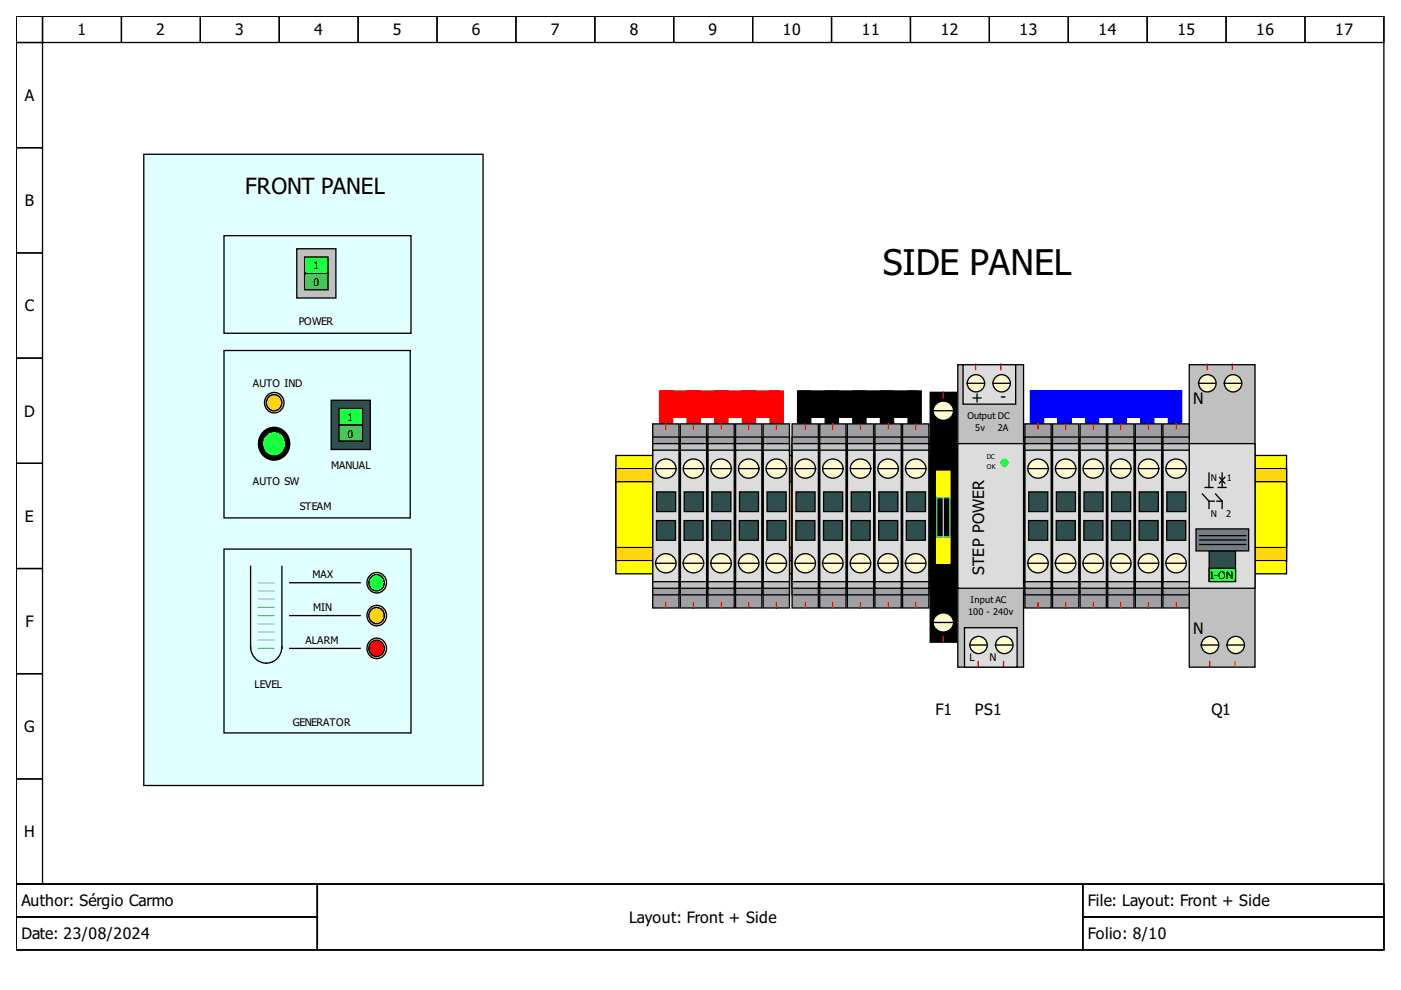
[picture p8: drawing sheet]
<svg xmlns="http://www.w3.org/2000/svg" width="297mm" height="210mm" viewBox="0 0 297 210" stroke-linecap="round" stroke-linejoin="round" font-family="sans-serif">
<g fill="none" stroke="#000" stroke-width=".28">
<path d="M3.4 3.4h290v184.1h-290zM3.4 3.4h5.6v5.6h-5.6zM3.4 9h5.6v22.3h-5.6zM9 3.4h16.7v5.6h-16.7zM25.7 3.4h16.8v5.6h-16.8zM42.5 3.4h16.7v5.6h-16.7zM59.2 3.4h16.7v5.6h-16.7zM75.9 3.4h16.8v5.6h-16.8zM92.7 3.4h16.7v5.6h-16.7zM109.4 3.4h16.7v5.6h-16.7zM126.1 3.4h16.7v5.6h-16.7zM142.8 3.4h16.8v5.6h-16.8z"/>
<path d="M159.6 3.4h16.7v5.6h-16.7zM176.3 3.4h16.7v5.6h-16.7zM193 3.4h16.8v5.6h-16.8zM209.8 3.4h16.7v5.6h-16.7zM226.5 3.4h16.7v5.6h-16.7zM243.2 3.4h16.8v5.6h-16.8zM260 3.4h16.7v5.6h-16.7zM276.7 3.4h16.7v5.6h-16.7zM3.4 31.3h5.6v22.3h-5.6zM3.4 53.6h5.6v22.3h-5.6zM3.4 75.9h5.6v22.3h-5.6zM3.4 98.2h5.6v22.3h-5.6z"/>
<path d="M3.4 120.5h5.6v22.3h-5.6zM3.4 142.8h5.6v22.4h-5.6zM3.4 165.2h5.6v22.3h-5.6zM3.4 187.5h290v13.9h-290zM3.4 187.5h63.9v6.9h-63.9zM3.4 194.4h63.9v7h-63.9zM67.3 187.5h162.3v13.9h-162.3zM229.6 187.5h63.8v6.9h-63.8zM229.6 194.4h63.8v7h-63.8z"/>
</g>
<path d="M169.1 82.9h2.8v6.9h-2.8z" fill-rule="evenodd" fill="#000" stroke="#000" stroke-width=".28"/>
<path d="M130.6 96.6h142.2v25.1h-142.2z" fill-rule="evenodd" fill="#ff0" stroke="#000" stroke-width=".28"/>
<path d="M130.6 99.4h142.2v19.5h-142.2z" fill-rule="evenodd" fill="#ffd700" stroke="#000" stroke-width=".28"/>
<path d="M130.6 102.1h142.2v14h-142.2z" fill-rule="evenodd" fill="#ff0" stroke="#000" stroke-width=".28"/>
<g fill="#00f" stroke="#00f" stroke-width=".28">
<path d="M218.5 82.9h2.7v6.9h-2.7z" fill-rule="evenodd"/>
<path d="M247.7 82.9h2.8v6.9h-2.8z" fill-rule="evenodd"/>
<path d="M236 82.9h2.8v6.9h-2.8z" fill-rule="evenodd"/>
</g>
<path d="M139.8 82.9h2.8v6.9h-2.8z" fill-rule="evenodd" fill="#f00" stroke="#f00" stroke-width=".28"/>
<path d="M186.7 82.9h2.8v6.9h-2.8z" fill-rule="evenodd" fill="#000" stroke="#000" stroke-width=".28"/>
<path d="M203.1 77.3h13.9v64.2h-13.9z" fill-rule="evenodd" fill="#c0c0c0" stroke="#000" stroke-width=".28"/>
<g fill="#000" stroke="#000" stroke-width=".28">
<path d="M169.3 82.9h25.1v5.6h-25.1z" fill-rule="evenodd"/>
<path d="M175 82.9h2.7v6.9h-2.7z" fill-rule="evenodd"/>
<path d="M180.8 82.9h2.8v6.9h-2.8z" fill-rule="evenodd"/>
<path d="M192.5 82.9h2.8v6.9h-2.8z" fill-rule="evenodd"/>
</g>
<g fill="#f00" stroke="#f00" stroke-width=".28">
<path d="M157.4 82.9h2.8v6.9h-2.8z" fill-rule="evenodd"/>
<path d="M151.5 82.9h2.8v6.9h-2.8z" fill-rule="evenodd"/>
<path d="M163.2 82.9h2.8v6.9h-2.8z" fill-rule="evenodd"/>
<path d="M145.7 82.9h2.8v6.9h-2.8z" fill-rule="evenodd"/>
</g>
<g fill="#00f" stroke="#00f" stroke-width=".28">
<path d="M230.2 82.9h2.8v6.9h-2.8z" fill-rule="evenodd"/>
<path d="M241.9 82.9h2.8v6.9h-2.8z" fill-rule="evenodd"/>
<path d="M224.3 82.9h2.8v6.9h-2.8z" fill-rule="evenodd"/>
<path d="M218.7 82.9h31.5v5.6h-31.5z" fill-rule="evenodd"/>
</g>
<path d="M252.1 77.3h14v64.2h-14z" fill-rule="evenodd" fill="#c0c0c0" stroke="#000" stroke-width=".28"/>
<g fill="#dcdcdc" stroke="#000" stroke-width=".28">
<path d="M252.1 94.1h14v30.6h-14z" fill-rule="evenodd"/>
<path d="M203.1 94.1h13.9v30.6h-13.9z" fill-rule="evenodd"/>
<path d="M204.5 133.1h11.1v8.4h-11.1z" fill-rule="evenodd"/>
<path d="M204.2 77.3h11.1v8.4h-11.1z" fill-rule="evenodd"/>
</g>
<g fill="#fffacd" stroke="#000" stroke-width=".28">
<circle cx="207.5" cy="136.8" r="1.84"/>
<circle cx="256.6" cy="136.8" r="1.84"/>
<circle cx="256" cy="81.3" r="1.84"/>
<circle cx="206.9" cy="81.3" r="1.84"/>
<circle cx="261.4" cy="81.3" r="1.84"/>
</g>
<path d="M197.2 83.2h5.6v53h-5.6z" fill-rule="evenodd" fill="#000" stroke="#000" stroke-width=".28"/>
<circle cx="212.4" cy="81.3" r="1.84" fill="#fffacd" stroke="#000" stroke-width=".28"/>
<path d="M259.5 81.3h3.6" fill="none" stroke="#000" stroke-width=".28"/>
<circle cx="262" cy="136.8" r="1.84" fill="#fffacd" stroke="#000" stroke-width=".28"/>
<path d="M210.5 81.3h3.5" fill="none" stroke="#000" stroke-width=".28"/>
<path d="M198.5 130.5a2.09 2.09 0 0 1 3.1 .1 2.09 2.09 0 0 1-.5 3.1 2.08 2.08 0 0 1-2.7-.4 2.08 2.08 0 0 1 .1-2.8z" fill-rule="evenodd" fill="#fffacd" stroke="#000" stroke-width=".28"/>
<path d="M254.1 81.3h3.6M254.7 136.8h3.5" fill="none" stroke="#000" stroke-width=".28"/>
<circle cx="212.9" cy="136.8" r="1.84" fill="#fffacd" stroke="#000" stroke-width=".28"/>
<path d="M205 81.3h3.6M205.6 136.8h3.5M260.1 136.8h3.6" fill="none" stroke="#000" stroke-width=".28"/>
<path d="M246.6 89.9h5.5v39h-5.5z" fill-rule="evenodd" fill="#a0a0a4" stroke="#000" stroke-width=".28"/>
<path d="M211 136.8h3.6" fill="none" stroke="#000" stroke-width=".28"/>
<path d="M138.4 89.9h5.6v39h-5.6z" fill-rule="evenodd" fill="#a0a0a4" stroke="#000" stroke-width=".28"/>
<path d="M198.5 85.6a2.09 2.09 0 0 1 3.1 .1 2.09 2.09 0 0 1-.5 3.1 2.08 2.08 0 0 1-2.7-.4 2.08 2.08 0 0 1 .1-2.8z" fill-rule="evenodd" fill="#fffacd" stroke="#000" stroke-width=".28"/>
<g fill="#a0a0a4" stroke="#000" stroke-width=".28">
<path d="M156 89.9h5.5v39h-5.5z" fill-rule="evenodd"/>
<path d="M173.8 89.9h5.6v39h-5.6z" fill-rule="evenodd"/>
<path d="M150.1 89.9h5.6v39h-5.6z" fill-rule="evenodd"/>
<path d="M223.1 89.9h5.6v39h-5.6z" fill-rule="evenodd"/>
<path d="M144.2 89.9h5.6v39h-5.6z" fill-rule="evenodd"/>
<path d="M161.8 89.9h5.6v39h-5.6z" fill-rule="evenodd"/>
</g>
<path d="M197.8 87.1h4.2" fill="none" stroke="#000" stroke-width=".28"/>
<g fill="#a0a0a4" stroke="#000" stroke-width=".28">
<path d="M229 89.9h5.6v39h-5.6z" fill-rule="evenodd"/>
<path d="M246.6 92.7h5.5v33.4h-5.5z" fill-rule="evenodd"/>
<path d="M161.8 92.7h5.6v33.4h-5.6z" fill-rule="evenodd"/>
<path d="M138.4 92.7h5.6v33.4h-5.6z" fill-rule="evenodd"/>
<path d="M150.1 92.7h5.6v33.4h-5.6z" fill-rule="evenodd"/>
<path d="M156 92.7h5.5v33.4h-5.5z" fill-rule="evenodd"/>
<path d="M179.7 89.9h5.5v39h-5.5z" fill-rule="evenodd"/>
<path d="M144.2 92.7h5.6v33.4h-5.6z" fill-rule="evenodd"/>
</g>
<path d="M197.8 132h4.2" fill="none" stroke="#000" stroke-width=".28"/>
<path d="M240.7 89.9h5.6v39h-5.6z" fill-rule="evenodd" fill="#a0a0a4" stroke="#000" stroke-width=".28"/>
<g fill="#c0c0c0" stroke="#000" stroke-width=".28">
<path d="M144.2 94.1h5.6v30.6h-5.6z" fill-rule="evenodd"/>
<path d="M138.4 94.1h5.6v30.6h-5.6z" fill-rule="evenodd"/>
<path d="M246.6 94.1h5.5v30.6h-5.5z" fill-rule="evenodd"/>
<path d="M161.8 94.1h5.6v30.6h-5.6z" fill-rule="evenodd"/>
</g>
<path d="M191.4 89.9h5.5v39h-5.5z" fill-rule="evenodd" fill="#a0a0a4" stroke="#000" stroke-width=".28"/>
<g fill="#c0c0c0" stroke="#000" stroke-width=".28">
<path d="M156 94.1h5.5v30.6h-5.5z" fill-rule="evenodd"/>
<path d="M150.1 94.1h5.6v30.6h-5.6z" fill-rule="evenodd"/>
</g>
<path d="M217.3 89.9h5.6v39h-5.6z" fill-rule="evenodd" fill="#a0a0a4" stroke="#000" stroke-width=".28"/>
<g fill="#dcdcdc" stroke="#000" stroke-width=".28">
<path d="M144.3 95.4h5.5v27.9h-5.5z" fill-rule="evenodd"/>
<path d="M161.8 95.4h5.6v27.9h-5.6z" fill-rule="evenodd"/>
<path d="M246.6 95.4h5.5v27.9h-5.5z" fill-rule="evenodd"/>
<path d="M150.1 95.4h5.6v27.9h-5.6z" fill-rule="evenodd"/>
</g>
<path d="M167.9 89.9h5.6v39h-5.6z" fill-rule="evenodd" fill="#a0a0a4" stroke="#000" stroke-width=".28"/>
<g fill="#dcdcdc" stroke="#000" stroke-width=".28">
<path d="M156 95.4h5.5v27.9h-5.5z" fill-rule="evenodd"/>
<path d="M138.4 95.4h5.6v27.9h-5.6z" fill-rule="evenodd"/>
</g>
<path d="M156.8 104.3h4v4.2h-4z" fill-rule="evenodd" fill="#2f4f4f" stroke="#000" stroke-width=".28"/>
<path d="M234.9 89.9h5.5v39h-5.5z" fill-rule="evenodd" fill="#a0a0a4" stroke="#000" stroke-width=".28"/>
<g fill="#2f4f4f" stroke="#000" stroke-width=".28">
<path d="M145.1 104.3h4v4.2h-4z" fill-rule="evenodd"/>
<path d="M162.6 104.3h4.1v4.2h-4.1z" fill-rule="evenodd"/>
<path d="M247.4 104.3h4v4.2h-4z" fill-rule="evenodd"/>
<path d="M139.2 104.3h4.1v4.2h-4.1z" fill-rule="evenodd"/>
<path d="M150.9 104.3h4.1v4.2h-4.1z" fill-rule="evenodd"/>
</g>
<path d="M185.5 89.9h5.6v39h-5.6z" fill-rule="evenodd" fill="#a0a0a4" stroke="#000" stroke-width=".28"/>
<g fill="#2f4f4f" stroke="#000" stroke-width=".28">
<path d="M150.9 110.4h4v4.1h-4z" fill-rule="evenodd"/>
<path d="M139.2 110.4h4v4.1h-4z" fill-rule="evenodd"/>
<path d="M145 110.4h4.1v4.1h-4.1z" fill-rule="evenodd"/>
</g>
<path d="M185.5 92.7h5.6v33.4h-5.6z" fill-rule="evenodd" fill="#a0a0a4" stroke="#000" stroke-width=".28"/>
<g fill="#2f4f4f" stroke="#000" stroke-width=".28">
<path d="M247.4 110.4h4v4.1h-4z" fill-rule="evenodd"/>
<path d="M162.6 110.4h4v4.1h-4z" fill-rule="evenodd"/>
<path d="M156.7 110.4h4.1v4.1h-4.1z" fill-rule="evenodd"/>
</g>
<path d="M234.9 92.7h5.5v33.4h-5.5z" fill-rule="evenodd" fill="#a0a0a4" stroke="#000" stroke-width=".28"/>
<path d="M139.6 118a2.09 2.09 0 0 1 3.2 .1 2.09 2.09 0 0 1-.5 3.1 2.08 2.08 0 0 1-2.8-.4 2.08 2.08 0 0 1 .1-2.8z" fill-rule="evenodd" fill="#fffacd" stroke="#000" stroke-width=".28"/>
<path d="M240.7 92.7h5.6v33.4h-5.6z" fill-rule="evenodd" fill="#a0a0a4" stroke="#000" stroke-width=".28"/>
<g fill="#fffacd" stroke="#000" stroke-width=".28">
<path d="M247.8 118a2.09 2.09 0 0 1 3.2 .1 2.09 2.09 0 0 1-.5 3.1 2.08 2.08 0 0 1-2.8-.4 2.08 2.08 0 0 1 .1-2.8z" fill-rule="evenodd"/>
<path d="M163.1 118a2.09 2.09 0 0 1 3.1 .1 2.09 2.09 0 0 1-.5 3.1 2.08 2.08 0 0 1-2.7-.4 2.08 2.08 0 0 1 .1-2.8z" fill-rule="evenodd"/>
<path d="M151.4 118a2.09 2.09 0 0 1 3.1 .1 2.09 2.09 0 0 1-.5 3.1 2.08 2.08 0 0 1-2.7-.4 2.08 2.08 0 0 1 .1-2.8z" fill-rule="evenodd"/>
</g>
<path d="M191.4 92.7h5.5v33.4h-5.5z" fill-rule="evenodd" fill="#a0a0a4" stroke="#000" stroke-width=".28"/>
<g fill="#fffacd" stroke="#000" stroke-width=".28">
<path d="M145.5 118a2.09 2.09 0 0 1 3.1 .1 2.09 2.09 0 0 1-.5 3.1 2.08 2.08 0 0 1-2.7-.4 2.08 2.08 0 0 1 .1-2.8z" fill-rule="evenodd"/>
<path d="M157.2 118a2.09 2.09 0 0 1 3.2 .1 2.09 2.09 0 0 1-.6 3.1 2.08 2.08 0 0 1-2.7-.4 2.08 2.08 0 0 1 .1-2.8z" fill-rule="evenodd"/>
</g>
<path d="M247.1 119.4h4.2" fill="none" stroke="#000" stroke-width=".28"/>
<path d="M223.1 92.7h5.6v33.4h-5.6z" fill-rule="evenodd" fill="#a0a0a4" stroke="#000" stroke-width=".28"/>
<path d="M138.9 119.4h4.2M162.4 119.4h4.1" fill="none" stroke="#000" stroke-width=".28"/>
<path d="M173.8 92.7h5.6v33.4h-5.6z" fill-rule="evenodd" fill="#a0a0a4" stroke="#000" stroke-width=".28"/>
<path d="M144.8 119.4h4.2M150.7 119.4h4.1M156.5 119.4h4.2" fill="none" stroke="#000" stroke-width=".28"/>
<g fill="#fffacd" stroke="#000" stroke-width=".28">
<path d="M247.8 97.9a2.09 2.09 0 0 1 3.2 .1 2.09 2.09 0 0 1-.5 3.1 2.08 2.08 0 0 1-2.8-.4 2.08 2.08 0 0 1 .1-2.8z" fill-rule="evenodd"/>
<path d="M151.4 97.9a2.09 2.09 0 0 1 3.1 .1 2.09 2.09 0 0 1-.5 3.1 2.08 2.08 0 0 1-2.7-.4 2.08 2.08 0 0 1 .1-2.8z" fill-rule="evenodd"/>
<path d="M157.2 97.9a2.09 2.09 0 0 1 3.2 .1 2.09 2.09 0 0 1-.6 3.1 2.08 2.08 0 0 1-2.7-.4 2.08 2.08 0 0 1 .1-2.8z" fill-rule="evenodd"/>
<path d="M145.5 97.9a2.09 2.09 0 0 1 3.1 .1 2.09 2.09 0 0 1-.5 3.1 2.08 2.08 0 0 1-2.7-.4 2.08 2.08 0 0 1 .1-2.8z" fill-rule="evenodd"/>
<path d="M139.6 97.9a2.09 2.09 0 0 1 3.2 .1 2.09 2.09 0 0 1-.5 3.1 2.08 2.08 0 0 1-2.8-.4 2.08 2.08 0 0 1 .1-2.8z" fill-rule="evenodd"/>
</g>
<g fill="#a0a0a4" stroke="#000" stroke-width=".28">
<path d="M179.7 92.7h5.5v33.4h-5.5z" fill-rule="evenodd"/>
<path d="M229 92.7h5.6v33.4h-5.6z" fill-rule="evenodd"/>
<path d="M217.3 92.7h5.6v33.4h-5.6z" fill-rule="evenodd"/>
</g>
<path d="M163.1 97.9a2.09 2.09 0 0 1 3.1 .1 2.09 2.09 0 0 1-.5 3.1 2.08 2.08 0 0 1-2.7-.4 2.08 2.08 0 0 1 .1-2.8z" fill-rule="evenodd" fill="#fffacd" stroke="#000" stroke-width=".28"/>
<path d="M139.2 99.4h4.2M145.1 99.4h4.2M156.8 99.4h4.2M247.4 99.4h4.2" fill="none" stroke="#000" stroke-width=".28"/>
<path d="M167.9 92.7h5.6v33.4h-5.6z" fill-rule="evenodd" fill="#a0a0a4" stroke="#000" stroke-width=".28"/>
<path d="M150.9 99.4h4.2" fill="none" stroke="#000" stroke-width=".28"/>
<path d="M234.9 94.1h5.5v30.6h-5.5z" fill-rule="evenodd" fill="#c0c0c0" stroke="#000" stroke-width=".28"/>
<path d="M162.6 99.4h4.2" fill="none" stroke="#000" stroke-width=".28"/>
<g fill="#c0c0c0" stroke="#000" stroke-width=".28">
<path d="M185.5 94.1h5.6v30.6h-5.6z" fill-rule="evenodd"/>
<path d="M229 94.1h5.6v30.6h-5.6z" fill-rule="evenodd"/>
<path d="M179.7 94.1h5.5v30.6h-5.5z" fill-rule="evenodd"/>
<path d="M173.8 94.1h5.6v30.6h-5.6z" fill-rule="evenodd"/>
<path d="M223.1 94.1h5.6v30.6h-5.6z" fill-rule="evenodd"/>
<path d="M191.4 94.1h5.5v30.6h-5.5z" fill-rule="evenodd"/>
<path d="M240.7 94.1h5.6v30.6h-5.6z" fill-rule="evenodd"/>
<path d="M217.3 94.1h5.6v30.6h-5.6z" fill-rule="evenodd"/>
<path d="M167.9 94.1h5.6v30.6h-5.6z" fill-rule="evenodd"/>
</g>
<g fill="#dcdcdc" stroke="#000" stroke-width=".28">
<path d="M229 95.4h5.6v27.9h-5.6z" fill-rule="evenodd"/>
<path d="M179.7 95.4h5.5v27.9h-5.5z" fill-rule="evenodd"/>
<path d="M223.2 95.4h5.5v27.9h-5.5z" fill-rule="evenodd"/>
<path d="M173.8 95.4h5.6v27.9h-5.6z" fill-rule="evenodd"/>
<path d="M217.3 95.4h5.6v27.9h-5.6z" fill-rule="evenodd"/>
<path d="M168 95.4h5.5v27.9h-5.5z" fill-rule="evenodd"/>
<path d="M185.5 95.4h5.6v27.9h-5.6z" fill-rule="evenodd"/>
<path d="M234.9 95.4h5.5v27.9h-5.5z" fill-rule="evenodd"/>
<path d="M191.4 95.4h5.5v27.9h-5.5z" fill-rule="evenodd"/>
<path d="M240.7 95.4h5.6v27.9h-5.6z" fill-rule="evenodd"/>
</g>
<g fill="#2f4f4f" stroke="#000" stroke-width=".28">
<path d="M168.8 104.3h4v4.2h-4z" fill-rule="evenodd"/>
<path d="M218.1 104.3h4.1v4.2h-4.1z" fill-rule="evenodd"/>
<path d="M229.8 104.3h4.1v4.2h-4.1z" fill-rule="evenodd"/>
<path d="M180.5 104.3h4v4.2h-4z" fill-rule="evenodd"/>
<path d="M235.7 104.3h4v4.2h-4z" fill-rule="evenodd"/>
<path d="M186.3 104.3h4.1v4.2h-4.1z" fill-rule="evenodd"/>
<path d="M241.5 104.3h4.1v4.2h-4.1z" fill-rule="evenodd"/>
<path d="M192.2 104.3h4v4.2h-4z" fill-rule="evenodd"/>
<path d="M224 104.3h4v4.2h-4z" fill-rule="evenodd"/>
<path d="M174.6 104.3h4.1v4.2h-4.1z" fill-rule="evenodd"/>
<path d="M241.5 110.4h4v4.1h-4z" fill-rule="evenodd"/>
<path d="M192.2 110.4h4v4.1h-4z" fill-rule="evenodd"/>
<path d="M235.7 110.4h4v4.1h-4z" fill-rule="evenodd"/>
<path d="M186.3 110.4h4v4.1h-4z" fill-rule="evenodd"/>
<path d="M229.8 110.4h4v4.1h-4z" fill-rule="evenodd"/>
<path d="M180.4 110.4h4.1v4.1h-4.1z" fill-rule="evenodd"/>
<path d="M174.6 110.4h4v4.1h-4z" fill-rule="evenodd"/>
<path d="M223.9 110.4h4.1v4.1h-4.1z" fill-rule="evenodd"/>
<path d="M218.1 110.4h4v4.1h-4z" fill-rule="evenodd"/>
<path d="M168.7 110.4h4.1v4.1h-4.1z" fill-rule="evenodd"/>
</g>
<g fill="#fffacd" stroke="#000" stroke-width=".28">
<path d="M230.3 118a2.09 2.09 0 0 1 3.1 .1 2.09 2.09 0 0 1-.5 3.1 2.08 2.08 0 0 1-2.7-.4 2.08 2.08 0 0 1 .1-2.8z" fill-rule="evenodd"/>
<path d="M180.9 118a2.09 2.09 0 0 1 3.2 .1 2.09 2.09 0 0 1-.6 3.1 2.08 2.08 0 0 1-2.7-.4 2.08 2.08 0 0 1 .1-2.8z" fill-rule="evenodd"/>
<path d="M218.5 118a2.09 2.09 0 0 1 3.2 .1 2.09 2.09 0 0 1-.5 3.1 2.08 2.08 0 0 1-2.8-.4 2.08 2.08 0 0 1 .1-2.8z" fill-rule="evenodd"/>
<path d="M169.2 118a2.09 2.09 0 0 1 3.1 .1 2.09 2.09 0 0 1-.5 3.1 2.08 2.08 0 0 1-2.7-.4 2.08 2.08 0 0 1 .1-2.8z" fill-rule="evenodd"/>
<path d="M236.1 118a2.09 2.09 0 0 1 3.2 .1 2.09 2.09 0 0 1-.6 3.1 2.08 2.08 0 0 1-2.7-.4 2.08 2.08 0 0 1 .1-2.8z" fill-rule="evenodd"/>
<path d="M186.8 118a2.09 2.09 0 0 1 3.1 .1 2.09 2.09 0 0 1-.5 3.1 2.08 2.08 0 0 1-2.7-.4 2.08 2.08 0 0 1 .1-2.8z" fill-rule="evenodd"/>
<path d="M242 118a2.09 2.09 0 0 1 3.1 .1 2.09 2.09 0 0 1-.5 3.1 2.08 2.08 0 0 1-2.7-.4 2.08 2.08 0 0 1 .1-2.8z" fill-rule="evenodd"/>
<path d="M192.6 118a2.09 2.09 0 0 1 3.2 .1 2.09 2.09 0 0 1-.6 3.1 2.08 2.08 0 0 1-2.7-.4 2.08 2.08 0 0 1 .1-2.8z" fill-rule="evenodd"/>
<path d="M224.4 118a2.09 2.09 0 0 1 3.1 .1 2.09 2.09 0 0 1-.5 3.1 2.08 2.08 0 0 1-2.7-.4 2.08 2.08 0 0 1 .1-2.8z" fill-rule="evenodd"/>
<path d="M175.1 118a2.09 2.09 0 0 1 3.1 .1 2.09 2.09 0 0 1-.5 3.1 2.08 2.08 0 0 1-2.7-.4 2.08 2.08 0 0 1 .1-2.8z" fill-rule="evenodd"/>
</g>
<path d="M168.5 119.4h4.2M174.4 119.4h4.1M180.2 119.4h4.2M186.1 119.4h4.1M191.9 119.4h4.2M217.8 119.4h4.2M223.7 119.4h4.2M229.6 119.4h4.1M235.4 119.4h4.2M241.3 119.4h4.2" fill="none" stroke="#000" stroke-width=".28"/>
<g fill="#fffacd" stroke="#000" stroke-width=".28">
<path d="M236.1 97.9a2.09 2.09 0 0 1 3.2 .1 2.09 2.09 0 0 1-.6 3.1 2.08 2.08 0 0 1-2.7-.4 2.08 2.08 0 0 1 .1-2.8z" fill-rule="evenodd"/>
<path d="M186.8 97.9a2.09 2.09 0 0 1 3.1 .1 2.09 2.09 0 0 1-.5 3.1 2.08 2.08 0 0 1-2.7-.4 2.08 2.08 0 0 1 .1-2.8z" fill-rule="evenodd"/>
<path d="M230.3 97.9a2.09 2.09 0 0 1 3.1 .1 2.09 2.09 0 0 1-.5 3.1 2.08 2.08 0 0 1-2.7-.4 2.08 2.08 0 0 1 .1-2.8z" fill-rule="evenodd"/>
<path d="M180.9 97.9a2.09 2.09 0 0 1 3.2 .1 2.09 2.09 0 0 1-.6 3.1 2.08 2.08 0 0 1-2.7-.4 2.08 2.08 0 0 1 .1-2.8z" fill-rule="evenodd"/>
<path d="M175.1 97.9a2.09 2.09 0 0 1 3.1 .1 2.09 2.09 0 0 1-.5 3.1 2.08 2.08 0 0 1-2.7-.4 2.08 2.08 0 0 1 .1-2.8z" fill-rule="evenodd"/>
<path d="M224.4 97.9a2.09 2.09 0 0 1 3.1 .1 2.09 2.09 0 0 1-.5 3.1 2.08 2.08 0 0 1-2.7-.4 2.08 2.08 0 0 1 .1-2.8z" fill-rule="evenodd"/>
<path d="M218.5 97.9a2.09 2.09 0 0 1 3.2 .1 2.09 2.09 0 0 1-.5 3.1 2.08 2.08 0 0 1-2.8-.4 2.08 2.08 0 0 1 .1-2.8z" fill-rule="evenodd"/>
<path d="M169.2 97.9a2.09 2.09 0 0 1 3.1 .1 2.09 2.09 0 0 1-.5 3.1 2.08 2.08 0 0 1-2.7-.4 2.08 2.08 0 0 1 .1-2.8z" fill-rule="evenodd"/>
<path d="M192.6 97.9a2.09 2.09 0 0 1 3.2 .1 2.09 2.09 0 0 1-.6 3.1 2.08 2.08 0 0 1-2.7-.4 2.08 2.08 0 0 1 .1-2.8z" fill-rule="evenodd"/>
<path d="M242 97.9a2.09 2.09 0 0 1 3.1 .1 2.09 2.09 0 0 1-.5 3.1 2.08 2.08 0 0 1-2.7-.4 2.08 2.08 0 0 1 .1-2.8z" fill-rule="evenodd"/>
</g>
<path d="M168.8 99.4h4.2M174.6 99.4h4.2M180.5 99.4h4.2M186.3 99.4h4.2M192.2 99.4h4.2M218.1 99.4h4.2M224 99.4h4.2M229.8 99.4h4.2M235.7 99.4h4.2M241.5 99.4h4.2" fill="none" stroke="#000" stroke-width=".28"/>
<g fill="#ff0" stroke="#ff0" stroke-width=".28">
<path d="M198.6 99.9h2.8v5.6h-2.8z" fill-rule="evenodd"/>
<path d="M198.6 113.9h2.8v5.5h-2.8z" fill-rule="evenodd"/>
</g>
<path d="M198.6 105.5h2.8v8.4h-2.8z" fill="none" stroke="#0ff" stroke-width=".28"/>
<path d="M200 105.5v8.4" fill="none" stroke="#c0c0c0" stroke-width=".28"/>
<circle cx="213" cy="98.1" r=".7" fill="#0f0" stroke="#0f0" stroke-width=".28"/>
<path d="M256.4 116.8h5.5v6.5h-5.5z" fill-rule="evenodd" fill="#2f4f4f" stroke="#000" stroke-width=".28"/>
<path d="M253.6 112.1h11.1v4.7h-11.1z" fill-rule="evenodd" fill="#708090" stroke="#000" stroke-width=".28"/>
<path d="M256.4 120.5h5.5v2.8h-5.5z" fill-rule="evenodd" fill="#0f0" stroke="#000" stroke-width=".28"/>
<path d="M254.4 113.6h9.7M254.4 114.5h9.7M254.4 115.4h9.7M254.9 104.7l1.4 1.6v1.5M255.5 103.4h1.7M256.3 100.3v3.1M257.7 104.7l1.4 1.6v1.5M258.3 103.4h1.7M258.6 101.2l1.1 1.2M259.1 100.3v3.1M259.7 101.2l-1.1 1.2" fill="none" stroke="#000" stroke-width=".28"/>
<path d="M256.3 106.3h2.8" fill="none" stroke="#000" stroke-width=".28" stroke-dasharray="1.1 .6"/>
<path d="M140.1 82.9h25.1v5.6h-25.1z" fill-rule="evenodd" fill="#f00" stroke="#f00" stroke-width=".28"/>
<g fill="none" stroke="#f00" stroke-width=".28">
<path d="M206.9 77.3v1.1M212.2 77.2v1.1M255.9 77.3v1.1M261.3 77.2v1.1M141.2 89.9v1.1M147 89.9v1.1M152.9 89.9v1.1M158.7 89.9v1.1M164.6 89.9v1.1M170.7 89.9v1.1M176.6 89.9v1.1M182.4 89.9v1.1"/>
<path d="M188.3 89.9v1.1M194.2 89.9v1.1M200 83.2v1.1M220.1 89.9v1.1M225.9 89.9v1.1M231.8 89.9v1.1M237.6 89.9v1.1M243.5 89.9v1.1M249.4 89.9v1.1M141.2 127.8v1.1M147 127.8v1.1M152.9 127.8v1.1"/>
<path d="M158.7 127.8v1.1M164.6 127.8v1.1M170.7 127.8v1.1M176.6 127.8v1.1M182.4 127.8v1.1M188.3 127.8v1.1M194.2 127.8v1.1M200 135v1.2M220.1 127.8v1.1M225.9 127.8v1.1M231.8 127.8v1.1M237.6 127.8v1.1"/>
<path d="M243.5 127.8v1.1M249.4 127.8v1.1M207.4 140.3v1.1M212.8 140.2v1.2M256.5 140.3v1.1M261.8 140.2v1.2"/>
</g>
<g fill="none" stroke="#00f" stroke-width=".28">
<path d="M206.9 77.3h.1M212.2 77.2h.1M255.9 77.3h.1M261.3 77.2h.1M141.2 89.9h.1M147 89.9h.1M152.9 89.9h.1M158.7 89.9h.1M164.6 89.9h.1M170.7 89.9h.1M176.6 89.9h.1M182.4 89.9h.1"/>
<path d="M188.3 89.9h.1M194.2 89.9h.1M200 83.2h.1M220.1 89.9h.1M225.9 89.9h.1M231.8 89.9h.1M237.6 89.9h.1M243.5 89.9h.1M249.4 89.9h.1M141.2 128.9h.1M147 128.9h.1M152.9 128.9h.1"/>
<path d="M158.7 128.9h.1M164.6 128.9h.1M170.7 128.9h.1M176.6 128.9h.1M182.4 128.9h.1M188.3 128.9h.1M194.2 128.9h.1M200 136.2h.1M220.1 128.9h.1M225.9 128.9h.1M231.8 128.9h.1M237.6 128.9h.1"/>
<path d="M243.5 128.9h.1M249.4 128.9h.1M207.4 141.4h.1M212.8 141.4h.1M256.5 141.4h.1M261.8 141.4h.1"/>
</g>
<path d="M30.5 32.7h71.9v133.8h-71.9z" fill-rule="evenodd" fill="#e0ffff" stroke="#000" stroke-width=".28"/>
<circle cx="79.8" cy="123.6" r="2.13" fill="#ffe4c4" stroke="#000" stroke-width=".28"/>
<path d="M54.8 125.3h3.3" fill="none" stroke="#0ff" stroke-width=".28"/>
<g fill="#ffe4c4" stroke="#000" stroke-width=".28">
<circle cx="79.8" cy="130.5" r="2.13"/>
<circle cx="79.8" cy="137.5" r="2.13"/>
<circle cx="58.1" cy="85.4" r="2.13"/>
</g>
<path d="M70.2 84.9h8.3v10.4h-8.3z" fill-rule="evenodd" fill="#2f4f4f" stroke="#000" stroke-width=".28"/>
<path d="M55.8 91.6a3.4 3.4 0 0 1 5 .4 3.4 3.4 0 0 1-.8 5 3.4 3.4 0 0 1-4.6-.8 3.4 3.4 0 0 1 .4-4.6z" fill-rule="evenodd" fill="#000" stroke="#000" stroke-width=".28"/>
<path d="M54.8 128.8h3.3" fill="none" stroke="#0ff" stroke-width=".28"/>
<circle cx="79.8" cy="123.6" r="1.7" fill="#0f0" stroke="#000" stroke-width=".28"/>
<path d="M71.9 90.1h5v3.5h-5z" fill-rule="evenodd" fill="#32cd32" stroke="#000" stroke-width=".28"/>
<circle cx="79.8" cy="130.5" r="1.7" fill="#ff8000" stroke="#000" stroke-width=".28"/>
<circle cx="79.8" cy="137.5" r="1.7" fill="#f00" stroke="#000" stroke-width=".28"/>
<path d="M54.8 132.3h3.3" fill="none" stroke="#0ff" stroke-width=".28"/>
<path d="M62.9 52.7h8.3v10.5h-8.3z" fill-rule="evenodd" fill="#c0c0c0" stroke="#000" stroke-width=".28"/>
<path d="M71.9 86.6h5v3.5h-5z" fill-rule="evenodd" fill="#0f0" stroke="#000" stroke-width=".28"/>
<path d="M54.8 135.7h3.3" fill="none" stroke="#0ff" stroke-width=".28"/>
<path d="M64.6 58h5v3.4h-5z" fill-rule="evenodd" fill="#32cd32" stroke="#000" stroke-width=".28"/>
<g fill="#0f0" stroke="#000" stroke-width=".28">
<path d="M64.6 54.5h5v3.5h-5z" fill-rule="evenodd"/>
<path d="M56.6 92a2.54 2.54 0 0 1 3.3 .4 2.54 2.54 0 0 1 0 3.4 2.54 2.54 0 0 1-3.3 .3 2.69 2.69 0 0 1 0-4.1z" fill-rule="evenodd"/>
</g>
<circle cx="58.1" cy="85.4" r="1.7" fill="#ff8000" stroke="#000" stroke-width=".28"/>
<path d="M47.5 50h39.6v20.7h-39.6zM47.5 74.3h39.5v35.5h-39.5zM47.5 116.4h39.6v39h-39.6zM53.1 137.1a3.3 3.3 0 0 0 3.4 3.5 3.3 3.3 0 0 0 3.3-3.5M53.1 120.1v17.4M59.8 120.1v17.4M61.4 123.6h15M61.4 130.5h15M61.4 137.5h15" fill="none" stroke="#000" stroke-width=".28"/>
<path d="M54.8 123.6h3.3M54.8 127h3.3M54.8 130.5h3.3M54.8 134h3.3M54.8 137.5h3.3" fill="none" stroke="#0ff" stroke-width=".28"/>
<text font-size="7.5" x="187.2" y="58.4">SIDE PANEL</text>
<text font-size="4.7" x="52" y="41.1">FRONT PANEL</text>
<g font-size="3.3">
<text x="16.4" y="7.5">1</text>
<text x="33.1" y="7.5">2</text>
<text x="49.9" y="7.5">3</text>
<text x="66.6" y="7.5">4</text>
<text x="83.3" y="7.5">5</text>
<text x="100" y="7.5">6</text>
<text x="116.8" y="7.5">7</text>
<text x="133.5" y="7.5">8</text>
<text x="150.2" y="7.5">9</text>
<text x="166" y="7.5">10</text>
<text x="182.7" y="7.5">11</text>
<text x="199.4" y="7.5">12</text>
<text x="216.2" y="7.5">13</text>
<text x="232.9" y="7.5">14</text>
<text x="249.6" y="7.5">15</text>
<text x="266.4" y="7.5">16</text>
<text x="283.1" y="7.5">17</text>
<text x="5.3" y="21.4">A</text>
<text x="5.3" y="43.7">B</text>
<text x="5.3" y="66">C</text>
<text x="5.1" y="88.3">D</text>
<text x="206" y="85.5">+</text>
<text x="212.1" y="85.2">-</text>
<text x="253" y="85.7">N</text>
<text x="5.3" y="110.6">E</text>
<text x="208.6" y="118" transform="rotate(-90 208.6 118)">E</text>
<text x="208.6" y="116.1" transform="rotate(-90 208.6 116.1)">P POWER</text>
<text x="208.6" y="121.9" transform="rotate(-90 208.6 121.9)">ST</text>
<text x="5.4" y="132.9">F</text>
<text x="253" y="134.5">N</text>
<text x="5.1" y="155.3">G</text>
<text x="198.3" y="151.5">F1</text>
<text x="206.7" y="151.5">PS1</text>
<text x="256.9" y="151.5">Q1</text>
<text x="5.1" y="177.6">H</text>
<text x="4.6" y="192.2">Author: Sérgio Carmo</text>
<text x="133.4" y="195.7">Layout: Front + Side</text>
<text x="230.7" y="192.2">File: Layout: Front + Side</text>
<text x="4.6" y="199.2">Date: 23/08/2024</text>
<text x="230.7" y="199.2">Folio: 8/10</text>
</g>
<g font-size="2.2">
<text x="66.5" y="57">1</text>
<text x="66.5" y="60.6">0</text>
<text x="63.4" y="69">POWER</text>
<text x="53.6" y="82">AUTO IND</text>
<text x="73.7" y="89.3">1</text>
<text x="73.7" y="92.9">0</text>
<text x="70.2" y="99.4">MANUAL</text>
<text x="53.6" y="102.9">AUTO SW</text>
<text x="63.6" y="108.1">STEAM</text>
<text x="66.3" y="122.7">MAX</text>
<text x="256.3" y="122.8">1-ON</text>
<text x="66.4" y="129.6">MIN</text>
<text x="64.7" y="136.6">ALARM</text>
<text x="205.6" y="140.1">L</text>
<text x="209.8" y="140.1">N</text>
<text x="54" y="146">LEVEL</text>
<text x="62.1" y="154">GENERATOR</text>
</g>
<g font-size="2">
<text x="205.1" y="88.9">Output DC</text>
<text x="206.8" y="91.4">5v</text>
<text x="211.5" y="91.4">2A</text>
<text x="256.7" y="102">N</text>
<text x="260.1" y="101.9">1</text>
<text x="256.7" y="109.5">N</text>
<text x="260" y="109.5">2</text>
<text x="205.2" y="130.3">100 - 240v</text>
<text x="205.8" y="127.8">Input AC</text>
</g>
<g font-size="1.4">
<text x="209.2" y="97.4">DC</text>
<text x="209.2" y="99.4">OK</text>
</g>
</svg>
